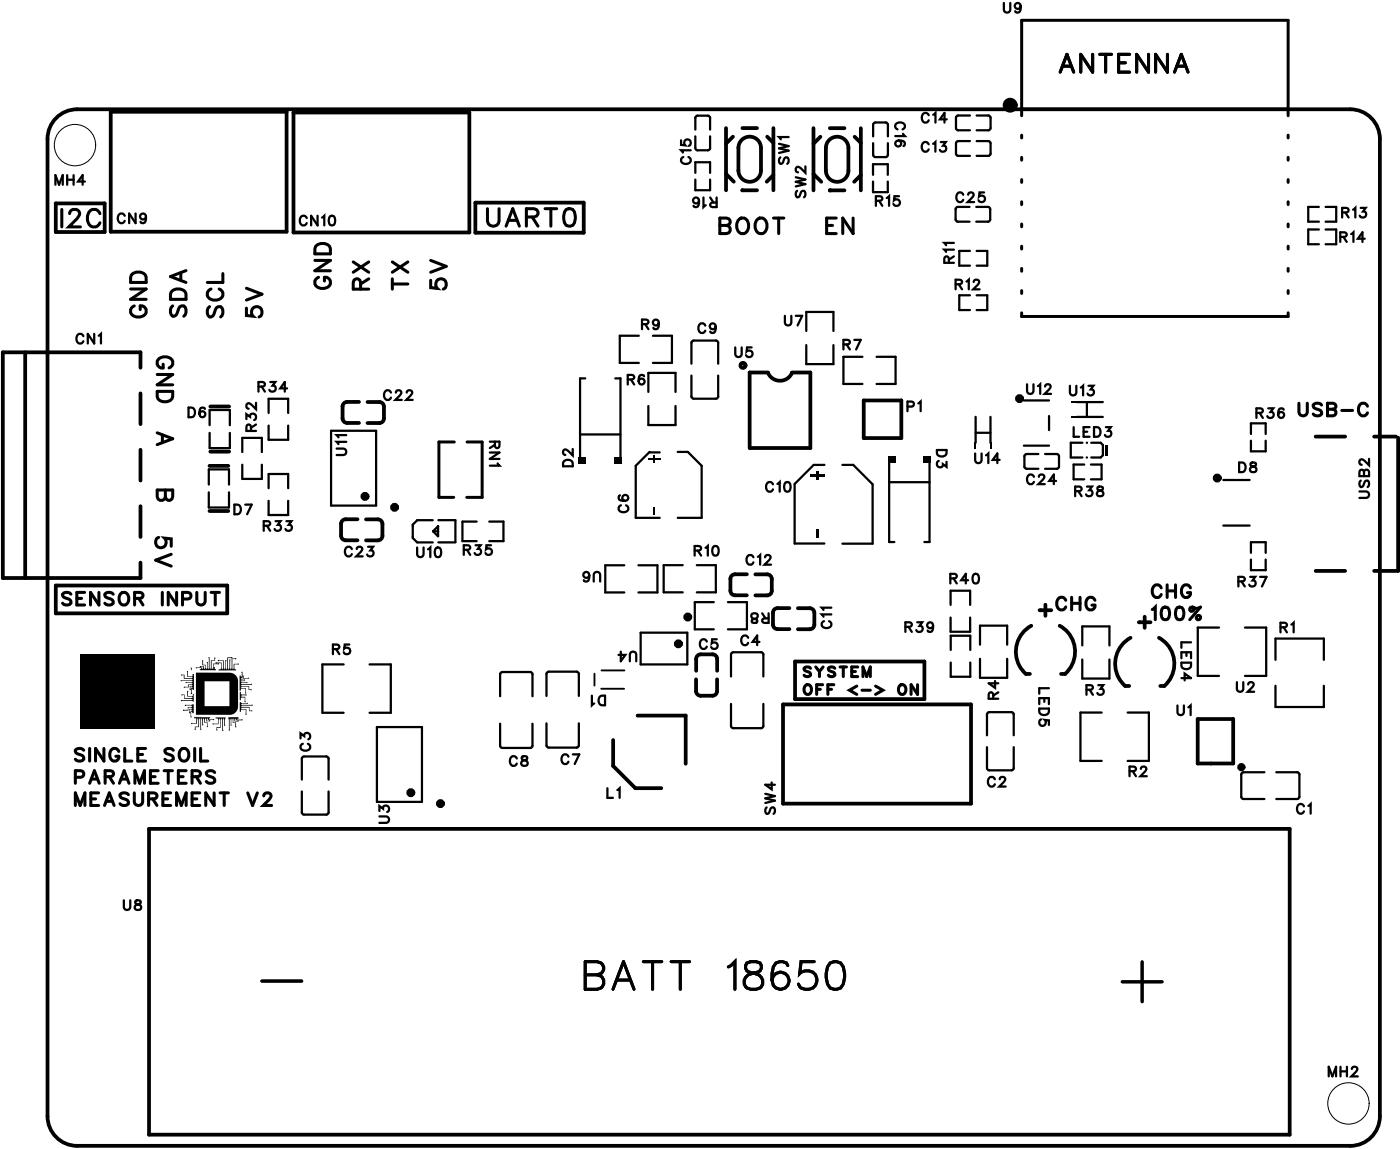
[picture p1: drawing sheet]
<svg xmlns="http://www.w3.org/2000/svg" width="95mm" height="78mm" viewBox="0 0 95 78" stroke-linecap="round" stroke-linejoin="round" font-family="sans-serif">
<g fill="#000">
<path d="M39.1 30.9h.5v.4h-.5zM41.5 30.9h.5v.4h-.5zM44.1 34.2h.1v.6h-.1zM44.1 30.7h.1v.5h-.1zM43.8 30.9h.8v.1h-.8zM55.1 31.8h.2v.6h-.2zM55.1 35.7h.2v.6h-.2zM54.7 32h1v.2h-1zM60 30.8h.5v.5h-.5zM62.4 30.8h.5v.5h-.5zM65.8 29.8h.2v.5h-.2zM66.9 29.8h.1v.5h-.1z"/>
<path d="M72.4 28.1h.4v.1h-.4zM72.4 27.1h.4v.1h-.4zM74.7 30.1h.1v.6h-.1zM5.4 44.2h5v5h-5z"/>
<path d="M13.2 45.4v2.9h2.4l.3-.2 .2-.3v-1.8l-.2-.4-.3-.2zM13.8 46h1.7v1.7h-1.7zM13.7 44.6v.3h.2l-.1 .3v-.2h-.3v.1l.2-.1v.2v-.1h-.5h.4l-.1 .2h1.1l-.1-.2h-.1v-.2h.4l-.1-.1h.2v.3l-.1 .2h1.2l-.2-.1v-.3h.3v-.1h-.3l-.1 .4v-.7h.2h.1h-.3l-.1 .6v.1v-.7h-.1v.6l-.1 .1v-.8h.3h-.3l-.1 .8v-.1v-.5h-.1v.5l-.1 .1v-.6h-.3l-.1 .1 .4-.1-.1 .6v-.1v-.4h-.4v.1h.1h-.3v.3l-.1 .1v-.6h.2l.1-.2h-.1v.2h-.3v.6v-.8h-.1v.8l-.1-.5-.1 .5v-.3h-.2zM14.4 45.1l.1 .1zM12.2 45.5v.1h.2v.2l.6 .1-.8 .1h.8l-.5 .1h.5v.1h-.3v.2h-.3h.4v-.2l.2 .1-.2 .1v.2l.1-.2h.1h-.1v.5h.1l-.1-.4 .2 .1v-1.1h-.1v.2h-.3v-.4h-.1v.4h.4v.1h-.5v-.2zM13.1 48.4v.1h.2v.3h-.4v.1h.4v-.3l.1-.1v.1v.5h-.2v.2v-.2h.2l.1-.6v.1v.7h.1v-.8l.1 .5 .1-.5v.3h.2v.3v-.3h-.2l.1-.3v.2h.3h-.2v-.2v.1h.5h-.4l.1-.2zM16.3 45.4v.3l-.1-.1v1h.1v-.1h.3v.3v-.3h-.3v-.1h.5v.2h.2h-.2v-.3h-.5l.7-.1h-.7l.4-.1-.4-.1h.2v-.2h.3h-.3v.2l-.2-.1h.2v-.3h-.1zM16.4 45.7v.1h-.1zM15.4 48.4l.1 .9v-.8l.1 .5v-.4l.1-.1v.3h.2v.3h.1l-.1-.3h-.1v-.3v.2h.3h-.2v-.2l.1 .1h.4h-.4l.1-.2zM14.6 48.4v.1h.1v.4h-.3h.4v-.3l.1-.1v.6h-.3v.2h.1v-.2h.2v-.5l.1-.1v.8l.1 .1v-.8v-.1l.1 .5v-.6zM16.2 47.4v.7h.1v-.2h.3v.4h.1l-.1-.4h-.3v-.1h.5v.2h.2h-.1v-.3h-.6h.7v-.1h-.7l.4-.1zM12.3 46.9v.1l.1-.1v.3l.6 .1h-.8v.1h.9v-.5l-.1 .1h-.3v-.3h-.1v.3h.4v.1h-.5v-.2zM12.5 47.6v.1h.5l-.1 .1h-.2v.1h-.3v.1h.3v-.2h.3l-.2 .1v.3v-.3h.2l-.1 .1v.4v-.4l.2 .2v-.6zM16.2 46.7v.6h.1v-.2h.2v.3h.1v-.3l-.3-.1h.3l.1-.1h-.4v-.2zM12.9 45.1v.2l.1-.2z"/>
</g>
<g fill="none" stroke="#000" stroke-width=".2">
<path d="M4.2 14.1v1.2M4.7 14.4l.1-.1 .1-.2h.3l.1 .2a.37 .37 0 0 1-.1 .5l-.6 .5h.8M6.8 14.4a.43 .43 0 0 0-.5-.3 .43 .43 0 0 0-.4 .5 .52 .52 0 0 0 .1 .6 .52 .52 0 0 0 .6 .1l.2-.3M8.8 19.5h1.1l-1.1 .7h1.1M9 18.5l.5-.1a.44 .44 0 0 1 .4 .3v.4h-1.1v-.4zM11.7 19.6l.2-.1 .5 .1 .2 .3v.3h-1.1v-.3zM12.2 18.4v.5M12.6 18.3l-1.1 .4 1.1 .4M14.3 19.5a.39 .39 0 0 0-.3 .5 .39 .39 0 0 0 .4 .3h.3a.39 .39 0 0 0 .4-.3 .39 .39 0 0 0-.3-.5M15.1 18.5v.6h-1.1M16.6 19.5l1.1 .4-1.1 .4M21.3 17.6h1l-1 .7h1"/>
<path d="M21.4 16.5l.5-.1a.44 .44 0 0 1 .4 .4v.3h-1v-.3zM21.5 18.7a.39 .39 0 0 0-.2 .5 .39 .39 0 0 0 .4 .3h.2a.38 .38 0 0 0 .4-.4 .38 .38 0 0 0-.4-.4v.3M23.9 17.7l1 .7M24.4 19.5l-.1-.6-.1-.1-.2 .1-.1 .2v.4h1M24.9 18.8l-.5 .4M24.9 17.7l-1 .7M26.5 19.2h1.1M26.5 18.8v.7M26.5 17.7l1.1 .7M27.6 17.7l-1.1 .7M29.1 18.9v.5l.4 .1a.37 .37 0 0 1 0-.6 .37 .37 0 0 1 .6 .1 .37 .37 0 0 1-.2 .5M29.1 17.6l1 .4-1 .4"/>
<path d="M32.9 14.1v.8a.4 .4 0 0 0 .4 .4 .4 .4 0 0 0 .4-.4v-.8M34.2 15.3l.4-1.2 .5 1.2M34.4 14.9h.5M35.6 14.7l.6-.1a.27 .27 0 0 0 0-.5h-.6v1.2M36 14.7l.3 .6M36.8 14.1h.8M37.2 14.1v1.2M38.2 14.1a.38 .38 0 0 1 .6 .2 .96 .96 0 0 1-.1 .9 .38 .38 0 0 1-.6-.2 .98 .98 0 0 1 .1-.9zM48.6 15.2h.5a.28 .28 0 0 1 .2 .3 .28 .28 0 0 1-.2 .3h-.5v-1.1h.5l.2 .1v.2l-.2 .2M49.9 14.9a.39 .39 0 0 1 .4-.2 .39 .39 0 0 1 .3 .4v.3a.4 .4 0 0 1-.4 .4 .4 .4 0 0 1-.4-.4zM51.2 14.8a.5 .5 0 0 1 .6 .2 .5 .5 0 0 1-.1 .6 .39 .39 0 0 1-.4 .2 .39 .39 0 0 1-.3-.4v-.3zM52.2 14.7h.7"/>
<path d="M52.6 14.7v1.1M55.8 15.2h.4M56.5 14.7h-.7v1.1h.7M57.6 14.7v1.1l-.7-1.1v1.1M69 7.8v-6.4h18v6.4M69 9.1v.2M69 10.6v.2M69 12.1v.2M69 13.6v.2M69 15.1v.2M69 16.6v.2M69 18.1v.2"/>
<path d="M69 19.6v.2M69 7.4h18M71.6 4.9l.5-1.2 .4 1.2M71.8 4.5h.6M73.8 3.7v1.2l-.8-1.2v1.2M74.3 3.7h.8M74.7 3.7v1.2M75.6 4.2h.4M76.3 3.7h-.7v1.2h.7M77.6 3.7v1.2l-.8-1.2v1.2M78.9 3.7v1.2l-.8-1.2v1.2M79.3 4.9l.5-1.2 .5 1.2"/>
<path d="M79.5 4.5h.6M87 9.1v.2M87 10.6v.2M87 12.1v.2M87 13.6v.2M87 15.1v.2M87 16.6v.2M87 18.1v.2M87 19.6v.2M9.1 20.7a.39 .39 0 0 0-.3 .4 .39 .39 0 0 0 .4 .3h.3a.38 .38 0 0 0 .4-.4 .38 .38 0 0 0-.4-.3v.2M10.6 26.4h1.1v.4a.56 .56 0 0 1-.6 .3 .56 .56 0 0 1-.5-.3zM10.6 25.3h1.1l-1.1 .7h1.1"/>
<path d="M10.6 29.2l1.1 .4-1.1 .4M10.7 36.3a.37 .37 0 0 0-.1 .5 .37 .37 0 0 0 .5 .1 .37 .37 0 0 0 0-.6l.5 .1v.5M11 29.4v.5M11 24.6v.2a.38 .38 0 0 1-.4-.3 .38 .38 0 0 1 .4-.4h.3a.39 .39 0 0 1 .4 .3 .39 .39 0 0 1-.3 .4M11.2 33.1v.4a.28 .28 0 0 1-.3 .3 .28 .28 0 0 1-.3-.3v-.4h1.1v.4l-.1 .2-.2 .1-.2-.3M11.6 37.4l-1.1 .4 1.1 .4M11.7 20.7a.39 .39 0 0 0-.2 .3 .39 .39 0 0 0 .3 .4l.1-.1 .2-.5 .3-.1a.46 .46 0 0 1 0 .7M14.2 20.7a.39 .39 0 0 0-.2 .4 .39 .39 0 0 0 .3 .3l.1-.1 .2-.5 .3-.1a.46 .46 0 0 1 0 .7M16.6 20.8v.5l.5 .1a.37 .37 0 0 1 0-.6 .37 .37 0 0 1 .5 .1 .37 .37 0 0 1-.1 .5M30.7 29.8h-1.1v3.8h1M31.5 29.8h1.1v3.8h-1.1M69 21.1v.3h18v-.3"/>
<path d="M78.4 39.7a.31 .31 0 0 0-.3-.2 .31 .31 0 0 0-.3 .3v.2a.31 .31 0 0 0 .3 .3 .31 .31 0 0 0 .3-.2M78.8 39.5v.8M78.8 39.9h.6M79.4 39.5v.8M80.4 39.7a.31 .31 0 0 0-.3-.2 .31 .31 0 0 0-.3 .3v.2a.3 .3 0 0 0 .3 .4 .3 .3 0 0 0 .3-.4h-.2M87.7 27.2v.6l.3 .3 .3-.1v-.8M89.3 27.4l-.2-.2-.4 .2 .1 .2 .4 .2 .1 .2-.2 .1-.4-.1M89.7 27.6l.5 .1v.2l-.2 .2h-.3v-.9l.5 .1v.2l-.2 .1M90.6 27.7h.8M92.4 27.4a.31 .31 0 0 0-.4-.2 .31 .31 0 0 0-.2 .4v.2a.31 .31 0 0 0 .2 .3 .31 .31 0 0 0 .4-.2M4.8 40.1l-.2-.1-.4 .1 .1 .2 .4 .2 .1 .1v.1l-.2 .2-.4-.2M5.1 52.5l.5-.1 .1-.1-.1-.2-.5-.1v.9"/>
<path d="M5.1 54.4v-.9l.3 .9 .3-.9v.9M5.2 40.4h.3M5.7 50.7l-.2-.2-.4 .2 .1 .2 .4 .1 .1 .2v.1l-.2 .1-.4-.1M5.7 40h-.5v.9h.5M6.1 50.5v.9M6.1 52.9l.3-.9 .3 .9M6.1 54h.4M6.2 52.6h.4M6.7 53.5h-.6v.9h.6M6.7 40v.9l-.6-.9v.9M7 50.5v.9l-.5-.9v.9M7.1 54.4l.3-.9 .3 .9"/>
<path d="M7.1 52.4h.5l.1-.1-.1-.2-.5-.1v.9M7.2 54.1h.4M7.4 52.4l.3 .5M7.6 40.1l-.2-.1-.3 .1 .1 .2 .4 .2v.2l-.2 .2-.3-.2M8 50.7a.31 .31 0 0 0-.3-.2 .31 .31 0 0 0-.3 .4v.2a.3 .3 0 0 0 .3 .3 .3 .3 0 0 0 .3-.3h-.2M8.1 52.9l.3-.9 .3 .9M8.1 40.1l.1-.1a.4 .4 0 0 1 .5 .4 .4 .4 0 0 1-.5 .4l-.2-.3zM8.2 52.6h.4M8.4 50.5v.9h.5M8.7 53.7l-.2-.2-.4 .2 .1 .2 .4 .1 .1 .2v.1l-.2 .1-.4-.1M9.1 53.5v.7l.2 .2 .3-.1v-.8M9.1 40.4h.5l.1-.2-.1-.1-.5-.1v.9"/>
<path d="M9.1 52.9v-.9l.3 .9 .4-.9v.9M9.3 51h.3M9.4 40.4l.3 .5M9.8 50.5h-.5v.9h.5M10 54l.5-.1 .1-.1v-.2l-.6-.1v.9M10.2 52.4h.3M10.3 54l.3 .4M10.7 52h-.5v.9h.5M11 40v.9M11 54h.3M11.1 52h.6M11.4 52v.9"/>
<path d="M11.5 53.5h-.5v.9h.5M11.7 50.7l-.2-.2-.4 .2 .1 .2 .4 .1 .1 .2v.1l-.2 .1-.4-.1M11.9 54.4v-.9l.3 .9 .4-.9v.9M11.9 40v.9l-.5-.9v.9M12 52.4h.4M12.2 50.7l.1-.1a.4 .4 0 0 1 .5 .4 .4 .4 0 0 1-.5 .4l-.2-.3zM12.3 40.5l.5-.1 .1-.1v-.2l-.6-.1v.9M12.6 52h-.6v.9h.6M13 52.4h.5v-.1v-.2l-.5-.1v.9M13 54h.3M13.2 50.5v.9M13.3 52.4l.2 .5"/>
<path d="M13.3 40v.6l.2 .3 .3-.2 .1-.7M13.5 53.5h-.5v.9h.5M13.5 50.5v.9h.5M14.3 40h.5M14.5 53.5v.9l-.6-.9v.9M14.5 52.2l-.2-.2-.4 .2 .1 .2 .4 .1 .1 .2v.1l-.2 .1-.4-.1M14.5 40v.9M14.9 53.5h.5M15.1 53.5v.9M16.7 53.5l.4 .9 .3-.9M17.8 53.7l.2-.2h.1l.2 .2-.1 .3-.4 .4h.5M54.4 46.3a.31 .31 0 0 1 .4 .3 .31 .31 0 0 1-.4 .3l-.1-.3z"/>
<path d="M54.8 45.1l-.2-.1-.3 .1 .1 .2 .4 .2-.2 .2-.3-.1M55.1 45l.3 .3v.4M55.2 46.6h.2M55.6 46.2h-.4v.7M55.6 45l-.2 .3M55.9 46.6h.3M56.3 46.2h-.4v.7M56.4 45.1l-.2-.1-.2 .1v.2l.4 .2-.2 .2-.2-.1M56.7 45h.5M57 45v.7M57.5 45.3h.3M57.9 46.3l-.5 .3 .5 .3"/>
<path d="M57.9 45h-.4v.7h.4M58.2 46.6h.6M58.3 45.7v-.7l.2 .7 .3-.7v.7M59.1 46.3l.5 .3-.5 .3M60.8 46.3a.31 .31 0 0 1 .4 .3 .31 .31 0 0 1-.4 .3l-.1-.3zM62 46.2v.7l-.5-.7v.7M72 40.5a.31 .31 0 0 0-.4-.2 .31 .31 0 0 0-.2 .4v.2a.31 .31 0 0 0 .2 .3 .31 .31 0 0 0 .4-.2M72.4 40.3v.9M72.4 40.7h.6M73 40.3v.9M74 40.5a.31 .31 0 0 0-.4-.2 .31 .31 0 0 0-.2 .4v.2a.3 .3 0 0 0 .3 .3 .3 .3 0 0 0 .3-.3h-.2M77.8 41.2l.2-.2v.8"/>
<path d="M78.6 41a.28 .28 0 0 1 .4 .2v.2a.37 .37 0 0 1-.3 .4 .55 .55 0 0 1-.1-.8zM79.5 41a.28 .28 0 0 1 .4 .2l.1 .2a.37 .37 0 0 1-.4 .4 .55 .55 0 0 1-.1-.8zM80.6 41v.2l-.2 .1v-.2l.1-.1 .3 .1 .3-.1-.7 .8M17.7 66.3h2.7M39.5 65.8h.8a.49 .49 0 0 1 .5 .5 .49 .49 0 0 1-.5 .5h-.8v-1.9h.8l.3 .1a.43 .43 0 0 1 0 .7l-.3 .1M41.4 66.8l.7-1.9 .7 1.9M41.7 66.2h.9M43.5 64.9h1.2M44.1 64.9v1.9M45.3 64.9h1.3M46 64.9v1.9M49.2 65.3l.4-.4v1.9"/>
<path d="M50.5 65a.38 .38 0 0 0 .1 .7 .77 .77 0 0 1 .9 .8l-.1 .1a.74 .74 0 0 1-1.1-.1 .6 .6 0 0 1 .5-.8h.4a.38 .38 0 0 0 .1-.7l-.2-.1zM53.2 65.2a.55 .55 0 0 0-.8-.2 1.68 1.68 0 0 0-.2 1.5 .58 .58 0 0 0 1 .1 .58 .58 0 0 0-.3-.9 .58 .58 0 0 0-.8 .5M55 64.9h-.9l-.1 .8a.66 .66 0 0 1 1 0 .66 .66 0 0 1-.1 1 .66 .66 0 0 1-1-.2M56.1 65a.61 .61 0 0 1 .9 .3 1.54 1.54 0 0 1-.2 1.4 .61 .61 0 0 1-.9-.2 1.54 1.54 0 0 1 .2-1.5zM75.8 66.3h2.7M77.2 65v2.7"/>
<circle cx="80.9" cy="41.7" r=".15"/>
</g>
<g fill="none" stroke="#000" stroke-width=".25">
<path d="M3.8 13.7h3.3v2h-3.3zM3.8 8l.4-.3 .5-.2 .5-.1h86a2 2 0 0 1 2 2v66a2 2 0 0 1-2 2h-86a2 2 0 0 1-2-2v-66l.1-.6 .2-.4zM7.5 7.5h11.9v8.1h-11.9zM19.8 7.6h11.9v8.1h-11.9zM32.1 13.7h7.3v2h-7.3zM49 8.7v4.2M49 11.7l.6 .6M49.5 9.2l-.5 .5M50.1 9.5a.76 .76 0 0 1 .8-.2 .76 .76 0 0 1 .5 .7v1.5a.76 .76 0 0 1-.8 .8 .76 .76 0 0 1-.7-.8v-1.5zM50.1 12.9h.1M50.1 12.9h1M50.1 8.7h1"/>
<path d="M51.8 9.2l.4 .4M52.2 8.7v4.2M52.2 11.8l-.4 .5M54.9 8.7v4.2M54.9 11.7l.6 .6M55.4 9.2l-.5 .5M56 9.5a.76 .76 0 0 1 .8-.2 .76 .76 0 0 1 .5 .7v1.5a.76 .76 0 0 1-.8 .8 .76 .76 0 0 1-.7-.8v-1.5zM56.1 12.9h.1M56.1 12.9h.9M56.1 8.7h.9M57.7 9.2l.4 .5M58.1 8.7v4.2"/>
<path d="M58.1 11.8l-.4 .5M1.7 23.8v15.2M3.8 39.5h11.6v1.9h-11.6zM9.5 24.8v-1h-9.3v15.2h9.3v-1M9.5 26.6v2M9.5 30.4v2.1M9.5 34.2v2.1M14.2 34.5h1.2M14.2 31.5h1.2M14.2 30.5h1.3M14.2 27.5h1.3M24.1 35.1h-.9l-.2 .3v.8l.2 .2 .9 .1"/>
<path d="M24.2 27.1h-.8l-.2 .2-.1 1 .2 .2 .9 .1M24.7 35.1h1l.1 .3v.9l-.3 .2h-.8M24.8 27.1l1 .1 .1 .3v.9l-.3 .2h-.8M50.4 38.8h-.9l-.2 .3v.8l.2 .3h.9M51 38.8h1l.1 .3v1l-.3 .1h-.8M51.9 25.2h-1.3v5.1h4.1v-5.1h-1.2M53.5 25.2a.88 .88 0 0 1-.8 .5 .88 .88 0 0 1-.8-.5M58.3 27h2.6v2.6h-2.6zM88.9 29.5h2M88.9 38.6h2M92.8 29.5h1.5M94.4 29.6v9h-1.6"/>
<path d="M10.1 56h77v20.6h-77zM41.4 50v1.7l1.5 1.5h1.8M43.1 48.3h3.2v3.3M47 45.9l.1 .9 .2 .2 1-.1 .1-.2v-.8M47 45.3v-.8a.31 .31 0 0 1 .3-.3h1l.1 .3v.8M52.9 47.6h12.7v6.7h-12.7zM53.3 41.1h-.9l-.2 .3 .1 .9 .2 .2h.8M53.7 44.7h8.7v2.5h-8.7zM53.9 41.1h.8a.31 .31 0 0 1 .3 .3v.9l-.3 .2h-.8M69.7 42.3a2 2 0 0 0-.4 3.2h.3M70.2 41.2h.8M70.6 40.8v.8"/>
<path d="M71.6 42.3a2 2 0 0 1 .3 3.2h-.2M76.4 43.1a2 2 0 0 0-.4 3.2h.3M76.9 42h.8M77.3 41.6v.8M78.3 43.1a2 2 0 0 1 .3 3.2h-.2M80.9 48.6h2.4v3h-2.4z"/>
<circle cx="50.2" cy="24.7" r=".17"/>
<circle cx="83.9" cy="51.8" r=".15"/>
</g>
<g fill="none" stroke="#000" stroke-width=".15">
<path d="M3.7 12.5v-.7l.3 .7 .2-.7v.7M4.5 11.8v.7M4.5 12.1h.5M5 11.8v.7M5.7 12.3h-.4l.3-.5v.7M8.4 14.6a.24 .24 0 0 0-.2-.2 .24 .24 0 0 0-.2 .3v.1a.24 .24 0 0 0 .2 .3 .24 .24 0 0 0 .2-.2M9.2 14.4v.7l-.5-.7v.7M9.9 14.6a.2 .2 0 0 1-.3 .2 .2 .2 0 0 1-.1-.3 .2 .2 0 0 1 .3 0l.1 .1a.31 .31 0 0 1-.3 .5l-.1-.1M20.7 14.7a.24 .24 0 0 0-.3-.1 .24 .24 0 0 0-.1 .2v.2a.24 .24 0 0 0 .1 .2 .24 .24 0 0 0 .3-.1M21.5 14.6v.6l-.5-.6v.6M21.8 14.7l.1-.1v.6M22.3 14.6a.32 .32 0 0 1 .4 .2 .32 .32 0 0 1-.2 .4l-.3-.1v-.3z"/>
<path d="M46 9.5v.3h.3a.23 .23 0 0 1 0-.3 .23 .23 0 0 1 .3 0 .23 .23 0 0 1-.1 .3M46.2 10.6a.24 .24 0 0 0-.2 .3 .24 .24 0 0 0 .3 .2h.1a.24 .24 0 0 0 .3-.2 .24 .24 0 0 0-.2-.3M46.7 10.1h-.7l.1 .2M47 9.2v.8l.1 .1h.8l.1-.9M47 11.7v-.7h1v.7M47 12.1v.7h1v-.7M47.2 13.6a.2 .2 0 0 1-.3 .1 .2 .2 0 0 1 0-.3 .2 .2 0 0 1 .3 0v.2a.31 .31 0 0 1-.2 .4l-.2-.1M47.5 13.3v.7l.2-.1M48 8v.8M48 8l-.2-.2-.8 .1v.9M48 13.3l.2 .4M48.4 13.3v.7h-.3l-.1-.1v-.2h.4"/>
<path d="M52.6 9.7l.7 .2-.7 .1 .7 .2-.7 .1M52.7 10.6l-.1 .2 .1 .3 .2-.1 .2-.4 .2 .2-.1 .3M53.3 9.3h-.7l.1 .1M53.8 12l.6 .1-.6 .2 .6 .1-.6 .2M53.8 12.9v.1v.3h.2l.2-.4 .2 .1-.1 .3M54.4 11.2v.5l-.5-.4-.1 .2 .1 .1M59 11.8v-.7h1v.7M59 12.3v.7h1v-.7M59 9.7v.9h.8l.2-.1v-.8M59 9.2v-.8l.1-.1h.8l.1 .9M59.2 13.6l.3-.1 .1-.1-.2-.1h-.2v.6M59.4 13.6l.2 .3"/>
<path d="M59.9 13.4l.2-.1v.6M60.6 8.7a.24 .24 0 0 1-.1-.2 .24 .24 0 0 1 .2-.2h.2a.24 .24 0 0 1 .2 .2 .24 .24 0 0 1-.1 .2M60.7 9.5a.2 .2 0 0 1 .2 .3 .2 .2 0 0 1-.3 0 .2 .2 0 0 1 0-.3h.1a.31 .31 0 0 1 .4 .2l-.1 .2M60.7 13.3h-.3v.2a.23 .23 0 0 1 .3 0 .23 .23 0 0 1 0 .4 .23 .23 0 0 1-.3-.1M61 9l.1 .2h-.6M62.7 9.7a.24 .24 0 0 0-.2-.1 .24 .24 0 0 0-.2 .2v.2a.24 .24 0 0 0 .2 .2 .24 .24 0 0 0 .2-.1M62.7 7.8a.24 .24 0 0 0-.2-.2 .24 .24 0 0 0-.2 .3v.1a.24 .24 0 0 0 .2 .3 .24 .24 0 0 0 .2-.2M63 9.7l.2-.1v.6M63 7.7l.2-.1v.7M63.5 9.6h.4l-.2 .2a.22 .22 0 0 1 .2 .4 .22 .22 0 0 1-.4-.1M64 8.1h-.5l.3-.5v.7M64.1 17.7v-.3l-.2-.1-.1 .2v.2h.6"/>
<path d="M64.4 16.9h-.6l.1 .1M64.4 16.4h-.6l.1 .2M64.4 17.3l-.3 .2M64.6 19.2h.3l.1-.2-.2-.1h-.2v.6M64.8 19.2l.2 .3M65.1 13.2a.24 .24 0 0 0-.3-.2 .24 .24 0 0 0-.2 .2v.2a.24 .24 0 0 0 .2 .2 .24 .24 0 0 0 .3-.1M65.3 19l.1-.1v.6M65.4 13.2l.1-.2 .3 .1-.4 .5h.4M65.5 14h-.8l-.1 .1v.8l.9 .1M65.5 9.5l-.9 .1v.8l.1 .1h.8M65.5 7.8h-.8l-.1 .2v.8h.9M65.5 16.9h-.7v1h.7"/>
<path d="M65.5 19.9h-.7v1h.7M65.8 19l.1-.1 .2 .1-.4 .5h.5M65.9 14h.8M66 9.5l.9 .1v.8l-.1 .1h-.8M66 7.8h.8l.1 .2v.8h-.9M66 16.9h.7v1h-.7M66 19.9h.7v1h-.7M66.5 13h-.3l-.1 .3a.23 .23 0 0 1 .4 0 .23 .23 0 0 1-.1 .3 .23 .23 0 0 1-.3-.1M66.7 14l.2 .1-.1 .8-.9 .1M67.8 .2v.5l.2 .2 .2-.1v-.6M68.9 .4a.2 .2 0 0 1-.2 .2 .2 .2 0 0 1-.1-.3 .2 .2 0 0 1 .3 0v.1a.31 .31 0 0 1-.2 .5l-.1-.1M89.1 14h-.7v1h.7"/>
<path d="M89.1 15.5h-.7v1h.7M89.5 14h.8v1h-.8M89.5 15.5h.8v1h-.8M90.5 16h.4l.1-.2-.2-.1h-.3v.6M90.7 14.3h.3l.1-.1-.2-.2h-.2v.7M90.8 16l.2 .3M90.9 14.3l.2 .4M91.3 15.8l.1-.1v.6M91.4 14.2l.2-.2v.7M91.9 14h.4l-.2 .3a.22 .22 0 0 1 .1 .3 .22 .22 0 0 1-.3 0M92.2 16.1h-.5l.3-.4v.6M5.6 22.7a.24 .24 0 0 0-.2-.2 .24 .24 0 0 0-.2 .3v.1a.24 .24 0 0 0 .2 .3 .24 .24 0 0 0 .2-.2"/>
<path d="M6.4 22.5v.7l-.5-.7v.7M6.7 22.7l.1-.2v.7M12.7 27.5h.3a.35 .35 0 0 1 .2 .4 .35 .35 0 0 1-.2 .3h-.3zM13.8 27.6a.32 .32 0 0 0-.4 .2 .32 .32 0 0 0 .3 .4 .2 .2 0 0 0 .2-.2 .2 .2 0 0 0-.2-.2 .2 .2 0 0 0-.2 .2M14.1 32.7v-1h1.4v1M14.1 33.2v1.1h1.4v-1.1M14.2 28.7v-1h1.3v1M14.2 29.2v1.1h1.3v-1.1M15.8 34.1h.2a.35 .35 0 0 1 .3 .3 .35 .35 0 0 1-.3 .3h-.2zM16.4 30.5v-.9h1.3v.9M16.4 31.4v.9h1.3v-.9M16.6 34.1h.4l-.3 .6"/>
<path d="M16.6 28.3v-.3l.3 .1a.22 .22 0 0 1 .3-.1 .22 .22 0 0 1 0 .4M17 29.1l-.1-.4h-.1l-.2 .1v.3h.7M17.3 27.2v.4l-.5-.4-.2 .3 .2 .1M17.3 28.7l-.3 .2M17.5 26.1h.3l.1-.2-.2-.1h-.2v.6M17.7 26.1l.2 .3M17.8 35.5h.4v-.2l-.1-.1h-.3v.6M18 35.5l.2 .3M18.1 27.9v-1h1.4v1M18.1 28.7v1h1.4v-1M18.1 33v-1h1.4v1M18.1 33.8v1h1.4v-1"/>
<path d="M18.3 25.8h.3l-.2 .2a.22 .22 0 0 1 .2 .4 .22 .22 0 0 1-.4-.1M18.6 35.2h.4l-.2 .2a.22 .22 0 0 1 .1 .4 .22 .22 0 0 1-.4-.1M19.3 35.2h.4l-.2 .2a.22 .22 0 0 1 .2 .4 .22 .22 0 0 1-.4-.1M19.4 26.2h-.5l.3-.4v.6M22.4 29.1h3v5h-3zM22.7 30.3h.5l.2 .2-.1 .2h-.6M23.4 29.8h-.7l.2 .2M23.4 29.4h-.7l.2 .1M23.8 37.1a.24 .24 0 0 0-.3-.2 .24 .24 0 0 0-.2 .3v.1a.24 .24 0 0 0 .2 .3 .24 .24 0 0 0 .3-.2M24.1 37.1l.1-.2 .3 .1-.4 .6h.4M24.9 36.9h.3l-.2 .3a.22 .22 0 0 1 .2 .3 .22 .22 0 0 1-.4-.1M26.4 26.5a.24 .24 0 0 0-.3-.1 .24 .24 0 0 0-.2 .2v.2a.24 .24 0 0 0 .2 .2 .24 .24 0 0 0 .3-.1"/>
<path d="M26.7 26.5l.2-.1 .2 .1-.4 .5h.4M27.5 26.5l.1-.1 .2 .1-.4 .5h.5M28.2 37v.4l.2 .2 .2-.1v-.5M28.9 37.1l.2-.1v.6M29.2 35.1h-1l-.3 .3v.9l.3 .3h1M29.3 35.9l.3 .3M29.3 35.9h.3M29.5 37a.32 .32 0 0 1 .3 .2 .32 .32 0 0 1-.2 .4l-.2-.1v-.2zM29.6 36.2h.1M29.6 35.5v.7M29.6 35.5l-.3 .4M29.6 36.6h1.2"/>
<path d="M29.6 35.1h1.2v1.5M31.3 37.1h.4l.1-.2-.2-.1h-.3v.7M31.5 37.1l.3 .4M32.1 36.8h.4l-.2 .3a.22 .22 0 0 1 .1 .3 .22 .22 0 0 1-.3-.1M32.2 35.2h-1v1.3h1M33 35.2h1v1.3h-1M33.1 29.8h.6v.3l-.1 .2-.1-.1-.1-.4M33.1 30.6h.6l-.6 .4h.6M33.2 36.8h-.3l-.1 .3a.23 .23 0 0 1 .4 0 .23 .23 0 0 1-.1 .3 .23 .23 0 0 1-.3-.1M33.4 30l-.3 .3M33.6 31.3l.1 .1h-.6M38.1 31.1h.2h.3l.1 .4h-.7z"/>
<path d="M38.7 30.3v.5l-.5-.4-.2 .2 .2 .1M39.2 29.3h2.7M39.5 25.6h-.3v5.4M39.8 38.8a.2 .2 0 0 1-.3 .2 .2 .2 0 0 1-.1-.3 .2 .2 0 0 1 .4 0v.1a.31 .31 0 0 1-.2 .5l-.2-.1M40.1 39.3v-.5l.2-.2 .2 .1v.6M41.6 25.6h.3v5.4M41.9 33.5h-.1a.32 .32 0 0 0 .3 .4 .32 .32 0 0 0 .3-.3 .2 .2 0 0 0-.1-.2 .2 .2 0 0 0-.3 .2 .2 .2 0 0 0 .2 .2M41.9 34.1a.24 .24 0 0 0-.1 .3 .24 .24 0 0 0 .2 .2h.2a.24 .24 0 0 0 .2-.2 .24 .24 0 0 0-.1-.3M42.2 38.2h-1.3v1.8h1.3M42.4 25.6h.4v-.2l-.1-.1h-.3v.7M42.6 25.6l.2 .4M43.1 38.2h1.3v1.8h-1.3"/>
<path d="M43.2 22.7h-1.3v1.8h1.3M43.4 21.9h.3l.1-.2-.2-.1h-.2v.6M43.5 25.4v-.1a.32 .32 0 0 0-.4 .3 .32 .32 0 0 0 .2 .4 .2 .2 0 0 0 .2-.2 .2 .2 0 0 0-.1-.2 .2 .2 0 0 0-.3 .1M43.6 21.9l.2 .3M43.8 26.5v-1.3h1.8v1.3M43.8 27.4v1.3h1.8v-1.3M43.9 30.6h.7M43.9 30.5l-1 1v3.5h1.7M44.1 22.7h1.3v1.8h-1.3M44.5 21.8a.2 .2 0 0 1-.3 .2 .2 .2 0 0 1-.1-.3 .2 .2 0 0 1 .4 0v.1a.31 .31 0 0 1-.2 .4l-.2-.1M45.8 30.5h.7l.9 1v3.5h-1.6M46.1 38.2h-1.3v1.8h1.3"/>
<path d="M46.7 25.4v1.4l.2 .1M46.7 24.6v-1.4l.2-.2h1.6v1.6M46.9 37.2l.4-.1 .1-.1-.2-.1h-.3v.6M47.1 38.2h1.3v1.8h-1.3M47.1 37.2l.3 .3M47.6 22a.24 .24 0 0 0-.2-.2 .24 .24 0 0 0-.2 .3v.1a.24 .24 0 0 0 .2 .3 .24 .24 0 0 0 .2-.2M47.7 37l.1-.1v.6M48.2 36.9a.32 .32 0 0 1 .4 .2 .32 .32 0 0 1-.2 .4l-.3-.1v-.3zM48.3 22.1a.2 .2 0 0 1-.2 .1 .2 .2 0 0 1-.1-.3 .2 .2 0 0 1 .3 0v.2a.31 .31 0 0 1-.2 .4l-.1-.1M48.5 25.4v1.5h-1.6M49.7 23.5v.4l.2 .2 .2-.1v-.5M50.8 23.5h-.3l-.1 .2a.23 .23 0 0 1 .4 0 .23 .23 0 0 1-.1 .4 .23 .23 0 0 1-.3-.1"/>
<path d="M50.9 37.6a.24 .24 0 0 0-.3-.1 .24 .24 0 0 0-.2 .2v.2a.24 .24 0 0 0 .2 .2 .24 .24 0 0 0 .3-.1M51.2 37.6l.1-.1v.6M51.7 37.6l.1-.1 .3 .1-.5 .5h.5M52.2 32.7a.24 .24 0 0 0-.3-.1 .24 .24 0 0 0-.2 .2v.2a.24 .24 0 0 0 .2 .2 .24 .24 0 0 0 .3-.2M52.5 32.7l.2-.1v.6M53 21.3v.5l.2 .2 .2-.1 .1-.6M53.1 32.6a.32 .32 0 0 1 .3 .2 .32 .32 0 0 1-.2 .4l-.2-.1v-.3zM53.8 21.3h.4l-.3 .7M54.5 22.4v-1.3h1.8v1.3M54.5 23.3v1.3h1.8v-1.3M55.7 31.4h-.7l-1.3 1.3v4h2M56.9 31.4h.7l1.3 1.3v4h-2"/>
<path d="M57 23.3l.3-.1 .1-.1-.1-.1h-.3v.6M57.2 23.3l.2 .3M57.7 23h.4l-.3 .6M58.3 24.1h-1.3v1.8h1.3M59.2 24.1h1.3v1.8h-1.3M60.1 31.2v5.4h.3M60.1 32.6h2.7M61.3 27.5l.4-.1v-.2l-.4-.1v.7M62 27.2l.2-.1v.7M62.8 31.2v5.4h-.4M63.3 30.4h.6v.2a.35 .35 0 0 1-.3 .2 .35 .35 0 0 1-.3-.2zM63.4 31.1a.22 .22 0 0 0-.1 .4 .22 .22 0 0 0 .4-.2l.2 .2v-.3"/>
<path d="M64.2 39.1l.4-.1v-.1l-.1-.1h-.3v.6M64.4 39.1l.2 .3M65.4 39.2h-.5l.3-.4v.6M65.8 38.8a.32 .32 0 0 1 .4 .2 .32 .32 0 0 1-.3 .4l-.2-.1v-.3zM65.9 30.6v.5l.2 .2 .2-.1v-.6M65.9 29.2h1M65.9 28.1v1.8M66.6 30.7l.2-.1v.7M66.9 28.1v1.8M67.5 31.1h-.4l.3-.5v.7M69.2 27h1.7M69.2 30.1h1.7"/>
<path d="M69.4 26v.4l.2 .2 .2-.1v-.5M69.8 32.2a.24 .24 0 0 0-.2-.2 .24 .24 0 0 0-.2 .3v.1a.24 .24 0 0 0 .2 .3 .24 .24 0 0 0 .2-.2M70.1 26.1l.2-.1v.6M70.1 30.7h-.9v.8l.2 .2h.7M70.2 32.2l.1-.2 .2 .2-.4 .5h.5M70.6 30.7h.9v.8l-.1 .2h-.8M70.6 26.1l.1-.1 .3 .1-.4 .5h.4M70.9 28.1v.9M71.3 32.5h-.4l.3-.5v.7M72.3 26.1v.4l.2 .2 .2-.1v-.5M72.5 28.8v.7h.4M72.6 33.2l.4-.1 .1-.1-.2-.1h-.3v.6"/>
<path d="M72.7 28.2h1.8M72.7 27.2h1.8M72.8 33.2l.3 .3M73 26.2l.2-.1v.6M73.1 29.9h-.8v1h.8M73.2 29.2h.2M73.2 31.4h-.7v1h.7M73.4 27.2v1M73.4 32.9h.4l-.2 .2a.22 .22 0 0 1 .1 .4 .22 .22 0 0 1-.3-.1M73.5 26.1h.4l-.2 .2a.22 .22 0 0 1 .1 .3 .22 .22 0 0 1-.3 0M73.6 28.8h-.4v.7h.4M73.7 31.4h.7v1h-.7"/>
<path d="M73.7 29.9h.6l.2 .2v.6l-.2 .2h-.6M73.9 28.8h.2a.35 .35 0 0 1 .2 .4 .35 .35 0 0 1-.2 .3h-.2zM74.2 32.9v.2a.27 .27 0 0 1 .3 .1 .27 .27 0 0 1 0 .3h-.3a.27 .27 0 0 1 0-.3 .27 .27 0 0 1 .3-.1v-.2zM74.7 28.8h.3l-.1 .3a.22 .22 0 0 1 .1 .3 .22 .22 0 0 1-.4 0M82.6 35.5h1.8M82.6 32.4h1.8M83.7 39.3l.3-.1 .1-.1-.2-.1h-.2v.6M83.7 31.2h.2a.35 .35 0 0 1 .2 .4 .35 .35 0 0 1-.2 .3h-.2zM83.9 39.3l.2 .3M84.4 39h.4l-.2 .2a.22 .22 0 0 1 .2 .4 .22 .22 0 0 1-.4-.1M84.5 29.3v-.7h1v.7M84.5 29.8v.7h1v-.7"/>
<path d="M84.5 37.3v-.7h1v.7M84.5 37.8v.7h1v-.7M84.5 31.3v.1a.27 .27 0 0 1 .3 .1 .27 .27 0 0 1 0 .4h-.3a.27 .27 0 0 1 0-.4 .27 .27 0 0 1 .3-.1v-.1zM84.9 27.9h.3l.1-.2-.2-.1h-.2v.6M85.1 27.9l.2 .3M85.1 39h.5l-.4 .6M85.7 27.6h.3l-.2 .2a.22 .22 0 0 1 .2 .4 .22 .22 0 0 1-.4-.1M86.7 27.7v-.1a.32 .32 0 0 0-.4 .2 .32 .32 0 0 0 .2 .4 .2 .2 0 0 0 .2-.2 .2 .2 0 0 0-.1-.2 .2 .2 0 0 0-.3 .2M91.8 33.2h.5l.2 .2-.1 .2h-.6M91.9 32.5l-.1 .1 .1 .3 .2-.1 .2-.3 .2 .1-.1 .3M92.1 31.9v-.1h-.2l-.1 .4h.7v-.3l-.1-.2-.2 .1-.1 .4M92.5 31v.4l-.6-.4-.1 .3 .2 .1"/>
<path d="M20.3 49.9v-.4l.2 .2a.22 .22 0 0 1 .4-.2 .22 .22 0 0 1-.1 .4M20.4 52.6v-1.4l.1-.1h1.7v1.5M20.4 53.5v1.4l.1 .1h1.7v-1.5M20.5 50.2a.24 .24 0 0 0-.2 .3 .24 .24 0 0 0 .2 .2h.2a.24 .24 0 0 0 .3-.2 .24 .24 0 0 0-.2-.3M22.5 43.8h.4v-.2l-.1-.1h-.3v.7M22.7 43.8l.2 .4M23.2 44.9h-1.4v3.2h1.4M23.6 43.5h-.3v.3a.23 .23 0 0 1 .3 0 .23 .23 0 0 1 0 .3 .23 .23 0 0 1-.4 0M25 44.9h1.4v3.2h-1.4M25.5 49.1h3v5.1h-3zM25.6 55.1h.5l.2 .2-.1 .2-.6 .1M25.6 54.8v-.4l.3 .2a.22 .22 0 0 1 .3-.1 .22 .22 0 0 1 0 .3"/>
<path d="M33.8 47v-1.6h2l.2 .1v1.5M33.8 48.9v1.6h2l.2-.1v-1.5M34.9 51.2a.24 .24 0 0 0-.3-.1 .24 .24 0 0 0-.2 .2v.2a.24 .24 0 0 0 .2 .2 .24 .24 0 0 0 .3-.1M35.3 51.1v.2a.27 .27 0 0 1 .3 .1 .27 .27 0 0 1 0 .3h-.3a.27 .27 0 0 1 0-.3 .27 .27 0 0 1 .3-.1v-.2zM36.9 45.5l.2-.1h2v1.6M36.9 45.5v1.5M36.9 48.8v1.5M38.4 51.1a.24 .24 0 0 0-.3-.2 .24 .24 0 0 0-.2 .3v.1a.24 .24 0 0 0 .2 .3 .24 .24 0 0 0 .3-.2M38.7 50.9h.4l-.3 .7M39.1 48.8v1.6l-2 .1-.2-.2M40 47v.6l.1-.1M40.6 47h.3v.6h-.2a.36 .36 0 0 1-.1-.6z"/>
<path d="M41 53.2v.7h.4M41.7 53.4l.2-.2v.7M41.9 44v.7l.3-.5h-.4M42.5 44.7v-.5l.2-.2 .2 .1 .1 .6M43.3 42.7h3.1v2.2h-3.1zM47.7 43.3a.24 .24 0 0 0-.2-.1 .24 .24 0 0 0-.2 .2v.2a.24 .24 0 0 0 .2 .2 .24 .24 0 0 0 .2-.1M48.2 40.7h-1.3v1.8h1.3M48.4 43.2h-.3v.2a.23 .23 0 0 1 .3 0 .23 .23 0 0 1 0 .4 .23 .23 0 0 1-.4-.1M49.2 40.7h1.3v1.8h-1.3M49.4 47.5v1.6l2 .1 .2-.2v-1.5M49.4 45.7v-1.6l2-.1 .2 .2v1.5M50.5 43.1a.24 .24 0 0 0-.2-.2 .24 .24 0 0 0-.2 .3v.1a.24 .24 0 0 0 .2 .3 .24 .24 0 0 0 .2-.2"/>
<path d="M50.8 41.4h.3a.27 .27 0 0 1 0 .4 .27 .27 0 0 1-.3 .1v.1l.1 .1 .2-.1v-.1a.27 .27 0 0 1-.3-.1 .27 .27 0 0 1 0-.4zM51.3 43.3h-.5l.3-.4v.7M51.5 41.4l.2 .4M51.7 53.6l.6 .2-.6 .1 .6 .2-.6 .1M51.8 54.5l-.1 .2 .1 .3 .1-.1 .3-.4 .1 .2v.3M51.9 41.4v.7h-.3l-.1-.2v-.1h.4M52.1 52.8v.5l-.4-.3h.6M55.7 41.9a.24 .24 0 0 0-.2 .3 .24 .24 0 0 0 .3 .2h.1a.24 .24 0 0 0 .3-.2 .24 .24 0 0 0-.2-.3M56.2 41.5h-.7l.1 .1M56.2 41h-.7l.1 .2M61.2 42.3h.3l.1-.2-.2-.1h-.2v.7M61.4 42.3l.2 .4"/>
<path d="M62 42h.3l-.2 .3a.22 .22 0 0 1 .2 .3 .22 .22 0 0 1-.4 0M63 42.2a.2 .2 0 0 1-.2 .2 .2 .2 0 0 1-.1-.3 .2 .2 0 0 1 .3 0v.1a.31 .31 0 0 1-.2 .5l-.1-.1M64.2 40.9v-1h1.3v1M64.2 41.7v1h1.3v-1M64.2 43.9v-1h1.3v1M64.2 44.7v1h1.3v-1M66.2 43.5v-1.2h1.8v1.2M66.2 44.5v1.3h1.8v-1.3M66.7 50.5v1.5h1.6l.2-.1v-1.4M66.7 49.7v-1.6h1.6l.2 .1v1.5M67.1 47.2v-.4h-.2l-.1 .1v.3h.6M67.2 52.6a.24 .24 0 0 0-.3-.1 .24 .24 0 0 0-.2 .2v.2a.24 .24 0 0 0 .2 .2 .24 .24 0 0 0 .3-.1"/>
<path d="M67.2 46v.5l-.4-.4h.6M67.4 46.8l-.3 .2M67.5 52.6l.2-.1 .2 .1-.4 .5h.4M70.2 47.9h.7v.2a.35 .35 0 0 1-.4 .2 .35 .35 0 0 1-.3-.2zM70.2 47.6v-.5h.7v.5M70.3 48.6a.23 .23 0 0 0-.1 .3 .23 .23 0 0 0 .4 .1 .23 .23 0 0 0 0-.4h.3v.4M70.5 47.1v.3M70.9 46.5h-.7v.3M73.1 44.5v1.3h1.8v-1.3M73.1 43.6v-1.3h1.8v1.3M73.4 46.6l.4-.1v-.1l-.1-.1h-.3v.6M73.6 46.6l.2 .3"/>
<path d="M74.2 46.3h.3l-.2 .2a.22 .22 0 0 1 .2 .4 .22 .22 0 0 1-.4-.1M74.4 48.1h-1.4v3.3h1.4M76.2 48.1h1.4v3.3h-1.4M76.3 52.1l.4-.1v-.1l-.1-.1h-.3v.6M76.5 52.1l.2 .3M77.1 51.9l.1-.1 .2 .1-.4 .5h.5M79.5 47.6v.5l.2 .2 .2-.1 .1-.6M79.8 44.8h.7v.2a.35 .35 0 0 1-.4 .2 .35 .35 0 0 1-.3-.2zM79.8 45.8h.7l-.5-.3v.5M79.8 44.5v-.5h.7v.5M80.1 44v.3M80.3 47.8l.1-.2v.7"/>
<path d="M80.5 43.4h-.7v.3M82.3 42.4h-1.4v3.2h1.4M83.5 46.1v.4l.2 .2 .3-.1v-.5M84.1 42.4h1.4v3.2h-1.4M84.3 46.2l.1-.1 .3 .1-.4 .5h.4M85.4 52.2h-1.5l-.1 1.6 .2 .2h1.4M86.2 44.6v-1.5h3.2v1.5M86.2 46.3v1.4h3.2v-1.4M86.2 52.2h1.4l.2 .1-.1 1.6-1.5 .1M86.5 42.4l.4-.1v-.1l-.1-.1h-.3v.6M86.7 42.4l.2 .3M87.2 42.2l.2-.1v.6"/>
<path d="M88.1 54.5a.24 .24 0 0 0-.3-.2 .24 .24 0 0 0-.2 .2v.2a.24 .24 0 0 0 .2 .2 .24 .24 0 0 0 .3-.1M88.4 54.4l.1-.1v.6M8.4 60.8v.5l.2 .1h.2v-.6M9.2 60.8v.2a.27 .27 0 0 1 .3 .1 .27 .27 0 0 1 0 .3h-.3a.27 .27 0 0 1 0-.3 .27 .27 0 0 1 .3-.1v-.2zM89.8 72.7v-.7l.2 .7 .3-.7v.7M90.6 72v.7M90.6 72.3h.4M91 72v.7M91.3 72.2l.1-.2 .3 .2-.4 .5h.4"/>
</g>
<path d="M40.2 45.5v.8M40.6 46.5h1.6M40.6 45.3h1.6" fill="none" stroke="#000" stroke-width=".13"/>
<g fill="none" stroke="#000" stroke-width=".3">
<circle cx="24.7" cy="33.5" r=".15"/>
<circle cx="26.7" cy="34.3" r=".15"/>
<circle cx="68.9" cy="26.9" r=".15"/>
<circle cx="82.2" cy="32.3" r=".15"/>
<circle cx="27.8" cy="53.5" r=".15"/>
<circle cx="29.8" cy="54.3" r=".15"/>
<circle cx="45.8" cy="43.5" r=".15"/>
<circle cx="46.5" cy="41.7" r=".15"/>
</g>
<g fill="none" stroke="#000" stroke-width=".08">
<path d="M73.5 29.9h.1"/>
<circle cx="73.4" cy="30.9" r=".04"/>
</g>
<circle cx="68.2" cy="7.1" r=".25" fill="none" stroke="#000" stroke-width=".5"/>
<g fill="none" stroke="#000" stroke-width=".07">
<circle cx="5.1" cy="9.8" r="1.4"/>
<circle cx="91.1" cy="74.5" r="1.4"/>
</g>
<text font-size="5" fill="#fff" x="75.7" y="68.8">+</text>
<text font-size="3" fill="#fff" x="39.4" y="67.5">BATT 18650</text>
<g font-size="2" fill="#fff">
<text x="71.5" y="5.4">ANTENNA</text>
<text x="4.1" y="15.8">I2C</text>
<text x="32.8" y="15.8">UART0</text>
</g>
<g font-size="1.8" fill="#fff">
<text x="48.5" y="16.2">BOOT</text>
<text x="55.7" y="16.2">EN</text>
<text x="10.2" y="24" transform="rotate(90 10.2 24)">GND A</text>
<text x="10.3" y="21.5" transform="rotate(-90 10.3 21.5)">GND</text>
<text x="13" y="21.5" transform="rotate(-90 13 21.5)">SDA</text>
<text x="15.5" y="21.5" transform="rotate(-90 15.5 21.5)">SCL</text>
<text x="18.1" y="21.5" transform="rotate(-90 18.1 21.5)">5V</text>
<text x="22.8" y="19.6" transform="rotate(-90 22.8 19.6)">GND</text>
<text x="25.4" y="19.6" transform="rotate(-90 25.4 19.6)">RX</text>
<text x="28" y="19.6" transform="rotate(-90 28 19.6)">TX</text>
<text x="30.6" y="19.6" transform="rotate(-90 30.6 19.6)">5V</text>
<text x="10.2" y="33" transform="rotate(90 10.2 33)">B</text>
<text x="10.1" y="36.2" transform="rotate(90 10.1 36.2)">5V</text>
</g>
<g font-size="1.5" fill="#fff">
<text x="87.6" y="28.5">USB-C</text>
<text x="4.1" y="41.2">SENSOR INPUT</text>
<text x="71.3" y="41.6">CHG</text>
<text x="77.7" y="40.7">CHG</text>
<text x="77.7" y="42.2">100%</text>
<text x="5" y="51.8">SINGLE SOIL</text>
<text x="5" y="53.3">PARAMETERS</text>
<text x="5" y="54.8">MEASUREMENT V2</text>
</g>
<g font-size="1.2" fill="#fff">
<text x="54.2" y="46">SYSTEM</text>
<text x="54.2" y="47.2">OFF &lt;-&gt; ON</text>
</g>
<g font-size="1.1" fill="#fff">
<text x="67.7" y="1.1">U9</text>
<text x="46.9" y="11.1" transform="rotate(-90 46.9 11.1)">C15</text>
<text x="53.6" y="11.1" transform="rotate(-90 53.6 11.1)">SW1</text>
<text x="60.2" y="8.2" transform="rotate(90 60.2 8.2)">C16</text>
<text x="62.2" y="10.5">C13</text>
<text x="62.2" y="8.6">C14</text>
<text x="3.7" y="12.8">MH4</text>
<text x="7.9" y="15.4">CN9</text>
<text x="20.2" y="15.5">CN10</text>
<text x="48.5" y="13" transform="rotate(-180 48.5 13)">R16</text>
<text x="54.7" y="13.4" transform="rotate(-90 54.7 13.4)">SW2</text>
<text x="59.1" y="14.2">R15</text>
<text x="64.5" y="13.9">C25</text>
<text x="64.7" y="17.8" transform="rotate(-90 64.7 17.8)">R11</text>
<text x="90.5" y="16.6">R14</text>
<text x="90.6" y="15">R13</text>
<text x="5.1" y="23.5">CN1</text>
<text x="43.3" y="22.5">R9</text>
<text x="47.1" y="22.8">C9</text>
<text x="52.9" y="22.3">U7</text>
<text x="56.9" y="23.9">R7</text>
<text x="64.5" y="19.8">R12</text>
<text x="12.7" y="28.5">D6</text>
<text x="17.4" y="26.7">R34</text>
<text x="17.6" y="29.2" transform="rotate(-90 17.6 29.2)">R32</text>
<text x="25.9" y="27.3">C22</text>
<text x="32.8" y="29.7" transform="rotate(90 32.8 29.7)">RN1</text>
<text x="42.3" y="26.3">R6</text>
<text x="49.6" y="24.4">U5</text>
<text x="61.2" y="28.1">P1</text>
<text x="69.3" y="26.9">U12 U13</text>
<text x="72.4" y="29.8">LED3</text>
<text x="84.8" y="28.5">R36</text>
<text x="15.8" y="35">D7</text>
<text x="23.7" y="30.8" transform="rotate(-90 23.7 30.8)">U11</text>
<text x="39" y="31.6" transform="rotate(-90 39 31.6)">D2</text>
<text x="42.7" y="34.7" transform="rotate(-90 42.7 34.7)">C6</text>
<text x="51.7" y="33.5">C10</text>
<text x="63" y="30.3" transform="rotate(90 63 30.3)">D3</text>
<text x="65.8" y="31.6">U14</text>
<text x="69.3" y="33">C24</text>
<text x="72.6" y="33.8">R38</text>
<text x="83.6" y="32.2">D8</text>
<text x="92.8" y="33.7" transform="rotate(-90 92.8 33.7)">USB2</text>
<text x="17.7" y="36.1">R33</text>
<text x="23.2" y="37.9">C23</text>
<text x="28.1" y="37.9">U10</text>
<text x="31.3" y="37.8">R35</text>
<text x="40.6" y="38.3" transform="rotate(-180 40.6 38.3)">U6</text>
<text x="46.8" y="37.8">R10</text>
<text x="50.4" y="38.4">C12</text>
<text x="52" y="41.1" transform="rotate(-180 52 41.1)">R8</text>
<text x="64.1" y="39.7">R40</text>
<text x="83.6" y="39.9">R37</text>
<text x="22.4" y="44.5">R5</text>
<text x="40.9" y="46.7" transform="rotate(-180 40.9 46.7)">D1</text>
<text x="43.1" y="43.7" transform="rotate(-180 43.1 43.7)">U4</text>
<text x="47.2" y="44.1">C5</text>
<text x="50" y="43.9">C4</text>
<text x="56.4" y="42.5" transform="rotate(-90 56.4 42.5)">C11</text>
<text x="61.1" y="43">R39</text>
<text x="67.7" y="47.3" transform="rotate(-90 67.7 47.3)">R4</text>
<text x="69.9" y="46.4" transform="rotate(90 69.9 46.4)">LED5</text>
<text x="73.3" y="47.2">R3</text>
<text x="79.5" y="43.3" transform="rotate(90 79.5 43.3)">LED4</text>
<text x="83.5" y="47">U2</text>
<text x="86.4" y="43">R1</text>
<text x="21.2" y="50.8" transform="rotate(-90 21.2 50.8)">C3</text>
<text x="34.4" y="52">C8</text>
<text x="37.9" y="51.9">C7</text>
<text x="66.7" y="53.4">C2</text>
<text x="76.2" y="52.7">R2</text>
<text x="79.5" y="48.6">U1</text>
<text x="26.6" y="55.6" transform="rotate(-90 26.6 55.6)">U3</text>
<text x="41" y="54.2">L1</text>
<text x="52.6" y="55" transform="rotate(-90 52.6 55)">SW4</text>
<text x="87.5" y="55.2">C1</text>
<text x="8.3" y="61.7">U8</text>
<text x="89.7" y="73">MH2</text>
</g>
</svg>
